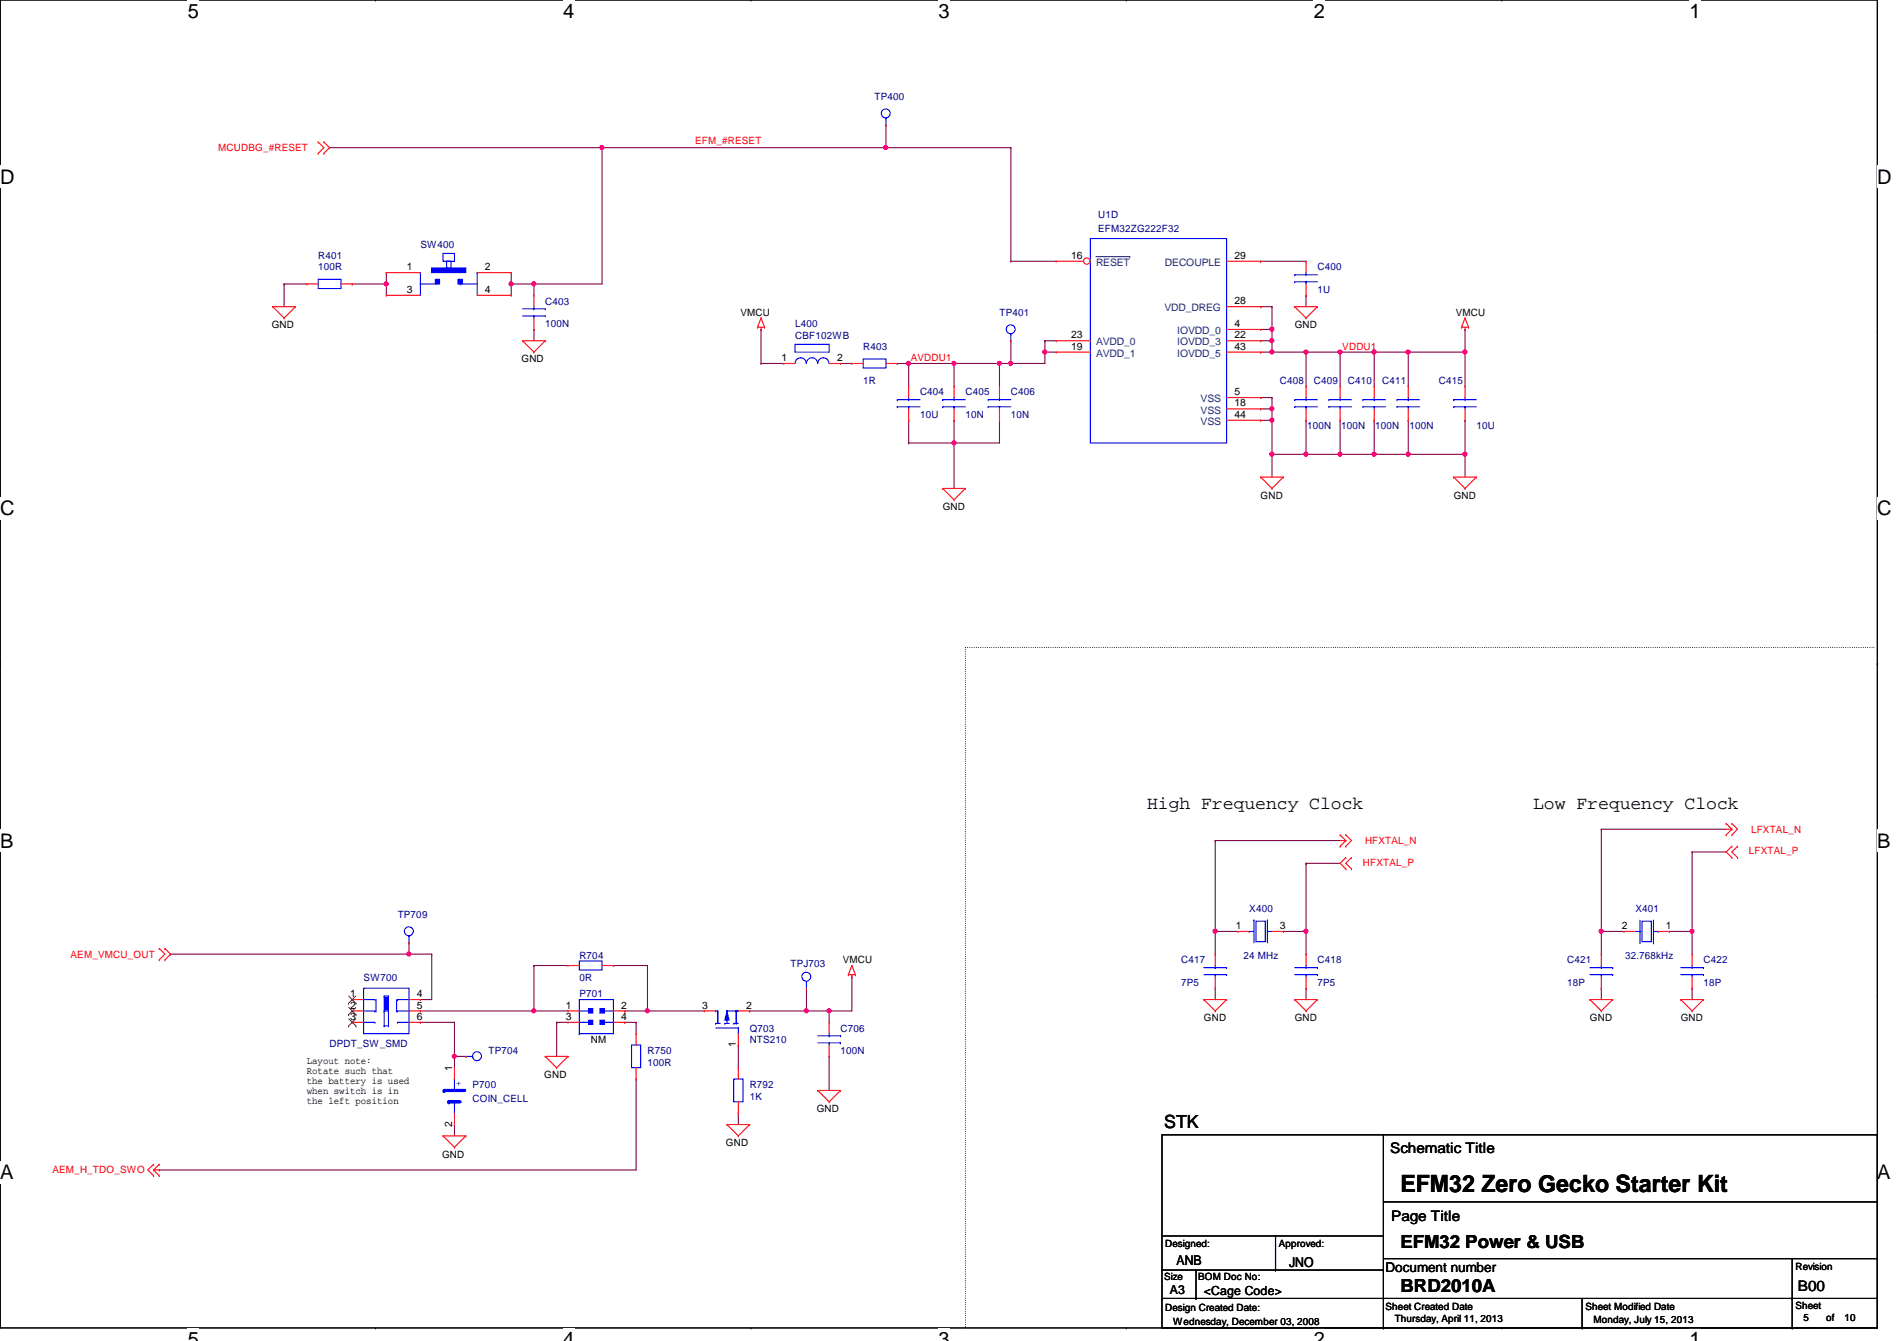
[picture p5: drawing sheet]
<svg xmlns="http://www.w3.org/2000/svg" width="297mm" height="210mm" viewBox="0 0 297 210" stroke-linecap="round" stroke-linejoin="round" font-family="sans-serif">
<path d="M0 0h294v207.9h-294z" fill="none" stroke="#000" stroke-width=".17"/>
<g fill="#fff">
<path d="M29.4 0h1.8v3.5h-1.8z"/>
<path d="M29.4 207.9h1.8v2h-1.8z"/>
</g>
<path d="M58.8 0h.1M58.8 207.9h.1" fill="none" stroke="#000" stroke-width=".17"/>
<g fill="#fff">
<path d="M88.2 0h1.7v3.5h-1.7z"/>
<path d="M88.2 207.9h1.7v2h-1.7z"/>
</g>
<path d="M117.6 0h.1M117.6 207.9h.1" fill="none" stroke="#000" stroke-width=".17"/>
<g fill="#fff">
<path d="M147 0h1.7v3.5h-1.7z"/>
<path d="M147 207.9h1.7v2h-1.7z"/>
</g>
<path d="M176.4 0h.1M176.4 207.9h.1" fill="none" stroke="#000" stroke-width=".17"/>
<g fill="#fff">
<path d="M205.7 0h1.8v3.5h-1.8z"/>
<path d="M205.7 207.9h1.8v2h-1.8z"/>
</g>
<path d="M235.2 0h.1M235.2 207.9h.1" fill="none" stroke="#000" stroke-width=".17"/>
<g fill="#fff">
<path d="M264.5 0h1.8v3.5h-1.8z"/>
<path d="M264.5 207.9h1.8v2h-1.8z"/>
<path d="M0 26h2.3v3.4h-2.3z"/>
<path d="M294 26h2.2v3.4h-2.2z"/>
<path d="M0 77.9h2.3v3.5h-2.3z"/>
<path d="M294 77.9h2.2v3.5h-2.2z"/>
</g>
<path d="M0 51.9h.1M294 51.9h.1" fill="none" stroke="#000" stroke-width=".17"/>
<g fill="#fff">
<path d="M0 129.9h2.1v3.4h-2.1z"/>
<path d="M294 129.9h2v3.4h-2z"/>
</g>
<path d="M0 103.9h.1M294 103.9h.1" fill="none" stroke="#000" stroke-width=".17"/>
<path d="M0 103.9h.1M294 103.9h.1" fill="none" stroke="#000" stroke-width=".16"/>
<g fill="#fff">
<path d="M0 181.8h2.1v3.5h-2.1z"/>
<path d="M294 181.8h2v3.5h-2z"/>
</g>
<path d="M0 155.9h.1M294 155.9h.1" fill="none" stroke="#000" stroke-width=".17"/>
<path d="M151.2 101.3v106.6M151.2 101.3h142.2M293.4 101.3h.1M151.2 207.9h.1" fill="none" stroke="#000" stroke-width=".17" stroke-dasharray="0 .3"/>
<path d="M44.5 44.4h.1M44.5 44.4v3.6M80 44.4h.1M80 44.4v1.8M83.6 44.4h.1M83.6 44.4v1.8" fill="none" stroke="#800040" stroke-width=".17"/>
<circle cx="80" cy="44.4" r=".32" fill="#f0f"/>
<circle cx="80" cy="44.4" r=".32" fill="none" stroke="#f0f" stroke-width=".17"/>
<path d="M60.5 44.4h.1M60.5 44.4v1.8M80 44.4h.1M80 42.7h.1M80 44.4h14.3M80 42.7v1.7M83.6 51.6h.1M83.6 44.4h.1M83.6 51.6v1.7" fill="none" stroke="#800040" stroke-width=".17"/>
<circle cx="83.6" cy="44.4" r=".32" fill="#f0f"/>
<circle cx="83.6" cy="44.4" r=".32" fill="none" stroke="#f0f" stroke-width=".17"/>
<path d="M51.6 23.1h.1M51.6 23.1h42.7" fill="none" stroke="#800040" stroke-width=".17"/>
<circle cx="94.2" cy="23.1" r=".32" fill="#f0f"/>
<circle cx="94.2" cy="23.1" r=".32" fill="none" stroke="#f0f" stroke-width=".17"/>
<path d="M44.5 44.4h.1M44.5 44.4h3.5M55.2 44.4h.1M55.2 44.4h5.3" fill="none" stroke="#800040" stroke-width=".17"/>
<circle cx="60.5" cy="44.4" r=".32" fill="#f0f"/>
<circle cx="60.5" cy="44.4" r=".32" fill="none" stroke="#f0f" stroke-width=".17"/>
<path d="M60.5 42.7h.1M60.5 42.7v1.7M190.3 131.6h.1M190.3 131.6v14.2" fill="none" stroke="#800040" stroke-width=".17"/>
<circle cx="190.3" cy="145.8" r=".32" fill="#f0f"/>
<circle cx="190.3" cy="145.8" r=".32" fill="none" stroke="#f0f" stroke-width=".17"/>
<g fill="none" stroke="#800040" stroke-width=".17">
<path d="M190.3 145.8h.1M190.3 145.8v3.6M190.3 145.8h3.5M201 145.8h.1M201 145.8h3.5M204.5 145.8h.1M204.5 145.8v3.6M250.7 154.7h.1M250.7 145.8h.1M250.7 145.8v3.6M250.7 154.7v1.8M265 145.8h.1"/>
<path d="M265 154.7h.1M265 145.8v3.6M265 154.7v1.8"/>
</g>
<circle cx="204.5" cy="145.8" r=".32" fill="#f0f"/>
<circle cx="204.5" cy="145.8" r=".32" fill="none" stroke="#f0f" stroke-width=".17"/>
<path d="M204.5 135.1h.1M204.5 135.1v10.7M265 133.3v12.5M190.3 154.7h.1M190.3 154.7v1.8M204.5 154.7h.1M204.5 154.7v1.8M265 145.8h.1" fill="none" stroke="#800040" stroke-width=".17"/>
<circle cx="264.9" cy="145.8" r=".32" fill="#f0f"/>
<circle cx="264.9" cy="145.8" r=".32" fill="none" stroke="#f0f" stroke-width=".17"/>
<path d="M250.7 129.8h.1M250.7 129.8h19.6M250.7 129.8v16M265 133.3h.1M265 133.3h5.3M250.7 145.8h.1" fill="none" stroke="#800040" stroke-width=".17"/>
<circle cx="250.7" cy="145.8" r=".32" fill="#f0f"/>
<circle cx="250.7" cy="145.8" r=".32" fill="none" stroke="#f0f" stroke-width=".17"/>
<g fill="none" stroke="#800040" stroke-width=".17">
<path d="M163.6 55.1h.1M163.6 55.1v1.8M204.5 55.1h.1M204.5 55.1v5.4M204.5 55.1h10.7M209.8 55.1h.1M209.8 55.1v5.4M215.2 55.1h.1M215.2 55.1v5.4M220.5 55.1h.1M220.5 55.1v5.4M149.4 69.3h.1"/>
<path d="M149.4 69.3h7.1M149.4 69.3v7.2M204.5 65.8h.1M204.5 65.8v5.3M229.4 71.1h.1M229.4 71.1v3.6M190.3 131.6h.1M190.3 131.6h19.5M204.5 135.1h.1M204.5 135.1h5.3M250.7 145.8h.1M250.7 145.8h3.6"/>
<path d="M261.4 145.8h.1M261.4 145.8h3.6"/>
</g>
<circle cx="209.8" cy="55.1" r=".32" fill="#f0f"/>
<circle cx="209.8" cy="55.1" r=".32" fill="none" stroke="#f0f" stroke-width=".17"/>
<path d="M142.3 56.9h.1M142.3 56.9h7.1M149.4 56.9h.1M149.4 56.9v3.6" fill="none" stroke="#800040" stroke-width=".17"/>
<circle cx="149.4" cy="56.9" r=".32" fill="#f0f"/>
<circle cx="149.4" cy="56.9" r=".32" fill="none" stroke="#f0f" stroke-width=".17"/>
<circle cx="142.3" cy="56.9" r=".32" fill="#f0f"/>
<circle cx="142.3" cy="56.9" r=".32" fill="none" stroke="#f0f" stroke-width=".17"/>
<path d="M156.5 56.9h.1M156.5 56.9v3.6M158.3 53.3h.1M158.3 53.3v3.6" fill="none" stroke="#800040" stroke-width=".17"/>
<circle cx="158.3" cy="56.9" r=".32" fill="#f0f"/>
<circle cx="158.3" cy="56.9" r=".32" fill="none" stroke="#f0f" stroke-width=".17"/>
<path d="M149.4 56.9h.1M149.4 56.9h7.1M156.5 65.8h.1M156.5 65.8v3.5" fill="none" stroke="#800040" stroke-width=".17"/>
<circle cx="156.5" cy="56.9" r=".32" fill="#f0f"/>
<circle cx="156.5" cy="56.9" r=".32" fill="none" stroke="#f0f" stroke-width=".17"/>
<path d="M119.2 51.6h.1M119.2 56.9h.1M119.2 56.9h3.5M119.2 51.6v5.3M131.6 56.9h.1M131.6 56.9h1.8M142.3 69.3h.1M142.3 69.3h7.1" fill="none" stroke="#800040" stroke-width=".17"/>
<circle cx="149.4" cy="69.3" r=".32" fill="#f0f"/>
<circle cx="149.4" cy="69.3" r=".32" fill="none" stroke="#f0f" stroke-width=".17"/>
<path d="M220.5 55.1h.1M220.5 55.1h8.9M142.3 65.8h.1M142.3 65.8v3.5M149.4 65.8h.1M149.4 65.8v3.5M204.5 71.1h.1M204.5 71.1h5.3" fill="none" stroke="#800040" stroke-width=".17"/>
<circle cx="209.8" cy="71.1" r=".32" fill="#f0f"/>
<circle cx="209.8" cy="71.1" r=".32" fill="none" stroke="#f0f" stroke-width=".17"/>
<path d="M209.8 65.8h.1M209.8 65.8v5.3M215.2 65.8h.1M215.2 71.1h.1M215.2 65.8v5.3M215.2 71.1h5.3" fill="none" stroke="#800040" stroke-width=".17"/>
<circle cx="220.5" cy="71.1" r=".32" fill="#f0f"/>
<circle cx="220.5" cy="71.1" r=".32" fill="none" stroke="#f0f" stroke-width=".17"/>
<circle cx="215.2" cy="71.1" r=".32" fill="#f0f"/>
<circle cx="215.2" cy="71.1" r=".32" fill="none" stroke="#f0f" stroke-width=".17"/>
<path d="M220.5 65.8h.1M220.5 71.1h.1M220.5 65.8v5.3M220.5 71.1h8.9" fill="none" stroke="#800040" stroke-width=".17"/>
<circle cx="229.4" cy="71.1" r=".32" fill="#f0f"/>
<circle cx="229.4" cy="71.1" r=".32" fill="none" stroke="#f0f" stroke-width=".17"/>
<path d="M229.4 51.6h.1M229.4 51.6v3.5" fill="none" stroke="#800040" stroke-width=".17"/>
<circle cx="229.4" cy="55.1" r=".32" fill="#f0f"/>
<circle cx="229.4" cy="55.1" r=".32" fill="none" stroke="#f0f" stroke-width=".17"/>
<path d="M199.2 71.1h.1M199.2 71.1h5.3" fill="none" stroke="#800040" stroke-width=".17"/>
<circle cx="204.5" cy="71.1" r=".32" fill="#f0f"/>
<circle cx="204.5" cy="71.1" r=".32" fill="none" stroke="#f0f" stroke-width=".17"/>
<circle cx="199.2" cy="71.1" r=".32" fill="#f0f"/>
<circle cx="199.2" cy="71.1" r=".32" fill="none" stroke="#f0f" stroke-width=".17"/>
<path d="M215.2 55.1h.1M215.2 55.1h5.3" fill="none" stroke="#800040" stroke-width=".17"/>
<circle cx="220.5" cy="55.1" r=".32" fill="#f0f"/>
<circle cx="220.5" cy="55.1" r=".32" fill="none" stroke="#f0f" stroke-width=".17"/>
<circle cx="215.2" cy="55.1" r=".32" fill="#f0f"/>
<circle cx="215.2" cy="55.1" r=".32" fill="none" stroke="#f0f" stroke-width=".17"/>
<g fill="none" stroke="#800040" stroke-width=".17">
<path d="M138.7 19.6h.1M138.7 19.6v3.5M94.3 23.1h.1M94.3 23.1v21.3M94.3 23.1h64M138.7 23.1h.1M158.3 23.1h.1M158.3 23.1v17.8M140.5 56.9h.1M140.5 56.9h1.8M142.3 56.9h.1M142.3 56.9v3.6"/>
<path d="M156.5 56.9h.1M156.5 56.9h7.1M158.3 56.9h.1M163.6 53.3h.1M163.6 53.3v1.8M229.4 55.1h.1M229.4 55.1v5.4M209.8 71.1h.1M209.8 71.1h5.4M229.4 65.8h.1M229.4 65.8v5.3"/>
</g>
<circle cx="138.7" cy="23.1" r=".32" fill="#f0f"/>
<circle cx="138.7" cy="23.1" r=".32" fill="none" stroke="#f0f" stroke-width=".17"/>
<path d="M199.2 65.8h.1M199.2 62.2h.1M199.2 64h.1M199.2 62.2v8.9" fill="none" stroke="#800040" stroke-width=".17"/>
<circle cx="199.2" cy="65.8" r=".32" fill="#f0f"/>
<circle cx="199.2" cy="65.8" r=".32" fill="none" stroke="#f0f" stroke-width=".17"/>
<circle cx="199.2" cy="64" r=".32" fill="#f0f"/>
<circle cx="199.2" cy="64" r=".32" fill="none" stroke="#f0f" stroke-width=".17"/>
<g fill="none" stroke="#800040" stroke-width=".17">
<path d="M197.4 40.9h.1M197.4 55.1h.1M197.4 53.3h.1M197.4 40.9h7.1M197.4 55.1h7.1M197.4 53.3h1.8M199.2 53.3h.1M199.2 55.1h.1M199.2 53.3v1.8M204.5 46.2h.1M204.5 46.2v1.8M197.4 62.2h.1"/>
<path d="M197.4 65.8h.1M197.4 64h.1M197.4 62.2h1.8M197.4 65.8h1.8M197.4 64h1.8M199.2 71.1h.1M199.2 71.1v3.6"/>
</g>
<circle cx="204.5" cy="55.1" r=".32" fill="#f0f"/>
<circle cx="204.5" cy="55.1" r=".32" fill="none" stroke="#f0f" stroke-width=".17"/>
<circle cx="199.2" cy="55.1" r=".32" fill="#f0f"/>
<circle cx="199.2" cy="55.1" r=".32" fill="none" stroke="#f0f" stroke-width=".17"/>
<path d="M199.2 51.6h.1M199.2 51.6v1.7" fill="none" stroke="#800040" stroke-width=".17"/>
<circle cx="199.2" cy="53.3" r=".32" fill="#f0f"/>
<circle cx="199.2" cy="53.3" r=".32" fill="none" stroke="#f0f" stroke-width=".17"/>
<circle cx="199.2" cy="51.5" r=".32" fill="#f0f"/>
<circle cx="199.2" cy="51.5" r=".32" fill="none" stroke="#f0f" stroke-width=".17"/>
<path d="M158.3 40.9h.1M158.3 40.9h7.1M163.6 55.1h.1M163.6 55.1h1.8M197.4 51.6h.1M197.4 48h.1M197.4 48h1.8M199.2 48h.1M199.2 48v3.6h-1.8" fill="none" stroke="#800040" stroke-width=".17"/>
<circle cx="163.6" cy="55.1" r=".32" fill="#f0f"/>
<circle cx="163.6" cy="55.1" r=".32" fill="none" stroke="#f0f" stroke-width=".17"/>
<path d="M163.6 53.3h.1M163.6 53.3h1.8M126.3 154.7h.1M126.3 154.7v3.5M129.8 158.2h.1M129.8 158.2v1.8M133.4 152.9h.1M133.4 152.9v5.3h-3.6" fill="none" stroke="#800040" stroke-width=".17"/>
<circle cx="126.3" cy="158.2" r=".32" fill="#f0f"/>
<circle cx="126.3" cy="158.2" r=".32" fill="none" stroke="#f0f" stroke-width=".17"/>
<path d="M126.3 158.2h.1M126.3 158.2h3.5M71.2 176h.1M71.2 165.4h.1M71.2 165.4v1.7M71.2 176v1.8" fill="none" stroke="#800040" stroke-width=".17"/>
<circle cx="129.8" cy="158.2" r=".32" fill="#f0f"/>
<circle cx="129.8" cy="158.2" r=".32" fill="none" stroke="#f0f" stroke-width=".17"/>
<path d="M83.6 158.2h.1M83.6 158.2h5.3M96.1 151.1h.1M96.1 151.1h5.3M101.4 151.1h.1M101.4 151.1v7.1" fill="none" stroke="#800040" stroke-width=".17"/>
<circle cx="101.4" cy="158.2" r=".32" fill="#f0f"/>
<circle cx="101.4" cy="158.2" r=".32" fill="none" stroke="#f0f" stroke-width=".17"/>
<g fill="none" stroke="#800040" stroke-width=".17">
<path d="M65.8 156.5h.1M65.8 158.2h.1M65.8 156.5h1.8M83.6 151.1h.1M83.6 151.1h5.3M83.6 151.1v7.1h-17.8M97.8 158.2h.1M97.8 158.2h3.6M87.2 160h.1M87.2 160h1.7M87.2 160v5.4M97.8 160h.1"/>
<path d="M97.8 160h1.8M99.6 160h.1M99.6 160v1.8M115.6 163.6h.1M115.6 174.2h.1M115.6 163.6v3.5M115.6 174.2v1.8M129.8 165.4h.1M129.8 165.4v5.3"/>
</g>
<circle cx="83.6" cy="158.2" r=".32" fill="#f0f"/>
<circle cx="83.6" cy="158.2" r=".32" fill="none" stroke="#f0f" stroke-width=".17"/>
<path d="M101.4 158.2h.1M101.4 158.2h8.9M117.4 158.2h.1M117.4 158.2h8.9M65.8 160h.1M65.8 160h5.4M71.2 160h.1M71.2 160v5.4M99.6 168.9h.1M99.6 168.9v14.2" fill="none" stroke="#800040" stroke-width=".17"/>
<circle cx="71.1" cy="165.3" r=".32" fill="#f0f"/>
<circle cx="71.1" cy="165.3" r=".32" fill="none" stroke="#f0f" stroke-width=".17"/>
<path d="M26.7 149.4h.1M26.7 149.4h37.3" fill="none" stroke="#800040" stroke-width=".17"/>
<circle cx="64" cy="149.3" r=".32" fill="#f0f"/>
<circle cx="64" cy="149.3" r=".32" fill="none" stroke="#f0f" stroke-width=".17"/>
<path d="M64 147.6h.1M64 149.4h.1M64 147.6v1.8M64 149.4h3.6M67.6 149.4h.1M67.6 149.4v7.1M71.2 165.4h.1M71.2 165.4h1.7M24.9 183.1h.1M24.9 183.1h74.7" fill="none" stroke="#800040" stroke-width=".17"/>
<g fill="none" stroke="#f00" stroke-width=".17">
<path d="M138.7 19.6h.1M49.8 22.2h.1M49.8 24h.1M49.8 22.2l.9 .9-.9 .9M50.7 22.2h.1M50.7 24h.1M50.7 22.2l.9 .9-.9 .9M42.7 48h.1M42.7 48h3.6M42.7 48l1.8 1.8M44.5 49.8h.1M46.3 48h.1"/>
<path d="M46.3 48l-1.8 1.8M81.8 53.3h.1M81.8 53.3h3.6M81.8 53.3l1.8 1.8M83.6 55.1h.1M83.6 46.2h.1M83.6 51.6h.1M83.6 46.2v1.8M83.6 49.8v1.8M85.4 53.3h.1M85.4 53.3l-1.8 1.8M118.6 51.2h.1"/>
<path d="M118.6 51.2h1.1M119.2 51.6h.1M119.2 49.8h.1M119.2 51.2v.4M119.2 49.8l.5 1.4M119.2 49.8l-.6 1.4M119.7 51.2h.1M133.4 56.9h.1M133.4 56.9h1.8M138.7 56.9h1.8M140.5 56.9h.1M202.7 48h.1"/>
<path d="M202.7 48h3.6M202.7 48l1.8 1.8M204.5 49.8h.1M206.3 48h.1M206.3 48l-1.8 1.8M228.9 51.2h.1M228.9 51.2h1.1M229.4 51.6h.1M229.4 49.8h.1M229.4 51.2v.4M229.4 49.8l.6 1.4M229.4 49.8l-.5 1.4"/>
<path d="M230 51.2h.1M147.6 76.5h.1M147.6 76.5h3.6M147.6 76.5l1.8 1.7M149.4 78.2h.1M151.2 76.5h.1M151.2 76.5l-1.8 1.7M197.4 74.7h.1M197.4 74.7h3.6M197.4 74.7l1.8 1.8M199.2 76.5h.1M201 74.7h.1"/>
<path d="M201 74.7l-1.8 1.8M227.6 74.7h.1M227.6 74.7h3.6M227.6 74.7l1.8 1.8M229.4 76.5h.1M231.2 74.7h.1M231.2 74.7l-1.8 1.8M209.8 130.7h.1M209.8 132.5h.1M209.8 130.7l.9 .9M209.8 131.6h.9M210.7 136h.1"/>
<path d="M210.7 134.2h.1M210.7 130.7h.1M210.7 132.5h.1M210.7 131.6h.1M210.7 134.2l-.9 .9 .9 .9M210.7 130.7l.9 .9-.9 .9M210.7 131.6l-.9 .9M211.6 136h.1M211.6 134.2h.1M211.6 134.2l-.9 .9 .9 .9M270.3 128.9h.1M270.3 130.7h.1"/>
<path d="M270.3 128.9l.9 .9M270.3 129.8h.9M271.2 134.2h.1M271.2 132.5h.1M271.2 128.9h.1M271.2 130.7h.1M271.2 129.8h.1M271.2 132.5l-.9 .8 .9 .9M271.2 128.9l.9 .9-.9 .9M271.2 129.8l-.9 .9M272.1 134.2h.1M272.1 132.5h.1"/>
<path d="M272.1 132.5l-.9 .8 .9 .9M24.9 148.5h.1M24.9 150.2h.1M24.9 148.5l.9 .9-.9 .8M25.8 148.5h.1M25.8 150.2h.1M25.8 148.5l.9 .9-.9 .8M88.9 151.1h.1M88.9 151.1h1.8M94.3 151.1h1.8M96.1 151.1h.1M132.8 152.6h.1"/>
<path d="M132.8 152.6h1.1M133.4 152.9h.1M133.4 151.1h.1M133.4 152.6v.3M133.4 151.1l-.6 1.5M133.4 151.1l.5 1.5M133.9 152.6h.1M188.5 156.5h.1M188.5 156.5h3.6M188.5 156.5l1.8 1.7M190.3 158.2h.1M192.1 156.5h.1"/>
<path d="M192.1 156.5l-1.8 1.7M202.7 156.5h.1M202.7 156.5h3.6M202.7 156.5l1.8 1.7M204.5 158.2h.1M206.3 156.5h.1M206.3 156.5l-1.8 1.7M249 156.5h.1M249 156.5h3.5M249 156.5l1.7 1.7M250.7 158.2h.1M252.5 156.5h.1"/>
<path d="M252.5 156.5l-1.8 1.7M254.3 145.8h.1M254.3 145.8h1.8M259.6 145.8h1.8M261.4 145.8h.1M263.2 156.5h.1M263.2 156.5h3.5M263.2 156.5l1.8 1.7M265 158.2h.1M266.7 156.5h.1M266.7 156.5l-1.7 1.7M69.4 177.8h.1"/>
<path d="M69.4 177.8h3.5M69.4 177.8l1.8 1.8M71.2 179.6h.1M72.9 177.8h.1M72.9 177.8l-1.7 1.8M85.4 165.4h.1M85.4 165.4h3.5M85.4 165.4l1.8 1.7M87.2 167.1h.1M88.9 165.4h.1M88.9 165.4l-1.7 1.7M113.8 176h.1"/>
<path d="M113.8 176h3.6M113.8 176l1.8 1.8M115.6 177.8h.1M117.4 176h.1M117.4 176l-1.8 1.8M128.1 170.7h.1M128.1 170.7h3.5M128.1 170.7l1.7 1.8M129.8 172.5h.1M129.8 160h.1M129.8 165.4h.1M129.8 160v1.8"/>
<path d="M129.8 163.6v1.8M131.6 170.7h.1M131.6 170.7l-1.8 1.8M24 182.2h.1M24 184h.1M24 183.1h.1M24 182.2l-.8 .9 .8 .9M24 183.1l.9 .9M24 183.1h.9M24.9 182.2h.1M24.9 184h.1M24.9 182.2l-.9 .9"/>
</g>
<g fill="none" stroke="#000" stroke-width=".17">
<path d="M181.9 177.6h112.1v30.3h-112.1zM216.6 177.6v30.3M181.9 198.8h34.7M181.9 193.5h34.7M187.3 198.8v4.4M199.7 198.8h.1M199.7 193.5v5.3M216.6 198.8h.1M216.6 193.5h.1M216.6 188.1h77.4M216.6 197h77.4M280.6 197v10.9"/>
<path d="M294 188.1h.1M294 197h.1M181.9 203.2h.1M181.9 203.2h112.1M187.3 203.2h.1M216.6 203.2h.1M216.6 207.9h.1M247.7 207.9h.1M247.7 203.2v4.7M280.6 203.2h.1M280.6 207.9h.1"/>
</g>
<g fill="none" stroke="#00f" stroke-width=".17">
<path d="M138.7 18.5h.1M138.7 18.5v1.1M81.8 48.3h3.6M81.8 49.4h3.6M83.6 49.4h.1M83.6 48.3h.1M83.6 48v.3M83.6 49.4v.4M85.4 48.3h.1M85.4 49.4h.1M135.2 56.2h3.5v1.4h-3.5zM90.7 150.4h3.6v1.4h-3.6z"/>
<path d="M112.4 158.4h.1M112.4 158.2h.1M112.4 158.2v2M113.8 158.2h.1M113.8 158.2v.9M115.3 158.2h.1M115.3 158.2h.3M115.3 158.2v2M256.1 145.8h.7M256.8 147.6h.1M256.8 145.8h.1M256.8 144v3.6"/>
<path d="M257.1 144.2h1.5v3.2h-1.5zM258.9 147.6h.1M258.9 144v3.6M258.9 145.8h.7M259.6 145.8h.1M112.1 160.2h.1M112.1 160.2h.7M112.1 160.9h3.5M115.3 160h.1M115.3 160.2h.1M115.6 160.9h.1M128.1 162.1h3.5"/>
<path d="M128.1 163.2h3.5M129.8 163.2h.1M129.8 162.1h.1M129.8 161.8v.3M129.8 163.2v.4M131.6 162.1h.1M131.6 163.2h.1"/>
<circle cx="138.7" cy="17.8" r=".7"/>
</g>
<path d="M113.8 158.4l.4 1.3h-.7z" fill="#00f"/>
<g fill="none" stroke="#00f" stroke-width=".17">
<path d="M170.7 37.3h21.4v32h-21.4zM154.7 62.6h.1M154.7 63.7h.1M154.7 62.6h3.6M154.7 63.7h3.6M156.5 63.7h.1M156.5 62.6h.1M156.5 62.2v.4M156.5 63.7v.3M213.4 62.6h.1M213.4 63.7h.1M213.4 62.6h3.6"/>
<path d="M213.4 63.7h3.6M215.2 63.7h.1M215.2 62.6h.1M215.2 62.2v.4M215.2 63.7v.3M227.6 62.6h.1M227.6 63.7h.1M227.6 62.6h3.6M227.6 63.7h3.6M229.4 63.7h.1M229.4 62.6h.1M229.4 62.2v.4"/>
<path d="M229.4 63.7v.3M112.1 158.2h.1M112.1 158.2h.3M113.8 158.4l.4 1.3h-.7zM113.8 159.5h.1M113.8 158.2h.1M113.8 159.5v.7M113.8 158.2h1.8M188.5 151.5h3.6M188.5 152.6h3.6M190.3 152.6h.1M190.3 151.5h.1"/>
<path d="M190.3 151.1v.4M190.3 152.6v.3M192.1 151.5h.1M192.1 152.6h.1M98.9 163.6h1.4v3.5h-1.4zM113.5 160.2h.1M113.5 160.2h.7M114.9 160.2h.1M114.9 160.2h.7M115.6 160.9h.1M115.6 160.9v.9"/>
</g>
<g fill="none" stroke="#f00" stroke-width=".17">
<path d="M192.1 40.9h5.3M197.4 40.9h.1M156.5 60.5h.1M156.5 65.8h.1M156.5 60.5v1.7M156.5 64v1.8M215.2 60.5h.1M215.2 65.8h.1M215.2 60.5v1.7M215.2 64v1.8M229.4 60.5h.1M229.4 65.8h.1"/>
<path d="M229.4 60.5v1.7M229.4 64v1.8M110.3 158.2h.1M110.3 158.2h1.8M115.6 158.2h1.8M117.4 158.2h.1M190.3 149.4h.1M190.3 154.7h.1M190.3 149.4v1.7M190.3 152.9v1.8M99.6 168.9h.1M99.6 161.8h.1"/>
<path d="M99.6 161.8v1.8M99.6 167.1v1.8M115.6 163.6h.1M115.6 161.8v1.8"/>
</g>
<circle cx="170.2" cy="40.9" r=".5" fill="#fff"/>
<g fill="none" stroke="#f00" stroke-width=".17">
<path d="M48 44.4h.1M48 44.4h1.8M53.4 44.4h1.8M55.2 44.4h.1M122.7 56.9h.1M122.7 56.9h1.8M129.8 56.9h1.8M131.6 56.9h.1M165.4 40.9h.1M165.4 53.3h.1M165.4 55.1h.1M165.4 40.9h4.3"/>
<path d="M165.4 53.3h5.3M165.4 55.1h5.3M192.1 53.3h5.3M192.1 55.1h5.3M192.1 48h5.3M192.1 51.6h5.3M197.4 48h.1M197.4 51.6h.1M197.4 53.3h.1M197.4 55.1h.1M204.5 40.9h.1M204.5 46.2h.1"/>
<path d="M204.5 40.9v1.8M204.5 44.4v1.8M142.3 60.5h.1M142.3 65.8h.1M142.3 60.5v1.7M142.3 64v1.8M192.1 62.2h5.3M192.1 64h5.3M192.1 65.8h5.3M197.4 62.2h.1M197.4 64h.1M197.4 65.8h.1"/>
<path d="M126.3 154.7h.1M204.5 149.4h.1M204.5 154.7h.1M204.5 149.4v1.7M204.5 152.9v1.8M72.9 165.4h.1"/>
<circle cx="170.2" cy="40.9" r=".5"/>
</g>
<path d="M171.6 40.2h5.3M176.9 40.2h.1" fill="none" stroke="#004080" stroke-width=".16"/>
<g fill="none" stroke="#00f" stroke-width=".17">
<path d="M49.8 43.7h3.6v1.5h-3.6zM124.5 53.9h5.3v1.2h-5.3zM124.5 56.9a.87 .87 0 0 1 .9-.9 .87 .87 0 0 1 .8 .9M126.3 56.9a.87 .87 0 0 1 .8-.9 .87 .87 0 0 1 .9 .9M128.1 56.9a.87 .87 0 0 1 .8-.9 .87 .87 0 0 1 .9 .9M202.7 43h.1M202.7 44.1h.1M202.7 43h3.6M202.7 44.1h3.6M204.5 44.1h.1M204.5 43h.1M204.5 42.7v.3"/>
<path d="M204.5 44.1v.3M140.5 62.6h.1M140.5 63.7h.1M140.5 62.6h3.6M140.5 63.7h3.6M142.3 63.7h.1M142.3 62.6h.1M142.3 62.2v.4M142.3 63.7v.3M60.2 155.9h.1M60.2 158.2h.1M60.2 155.9v4.7"/>
<path d="M60.2 155.9h.6M60.2 158.2h.6M60.8 155.9h.1M60.8 155.9v4.7M126.3 153.6h.1M126.3 153.6v1.1M202.7 151.5h3.6M202.7 152.6h3.6M204.5 152.6h.1M204.5 151.5h.1M204.5 151.1v.4M204.5 152.6v.3"/>
<path d="M206.3 151.5h.1M206.3 152.6h.1M60.2 160.6h.1M60.2 160.6h.6M60.8 160.6h.1M72.9 165.4h1.1M74 165.4h.1"/>
<circle cx="126.3" cy="152.9" r=".7"/>
<circle cx="74.7" cy="165.3" r=".7"/>
</g>
<path d="M60.3 156.1h.4v2h-.4z" fill-rule="evenodd" fill="#00f"/>
<g fill="none" stroke="#00f" stroke-width=".17">
<path d="M158.3 52.3h.1M158.3 52.3v1M208.1 62.6h.1M208.1 63.7h.1M208.1 62.6h3.5M208.1 63.7h3.5M209.8 63.7h.1M209.8 62.6h.1M209.8 62.2v.4M209.8 63.7v.3M218.7 62.6h.1M218.7 63.7h.1"/>
<path d="M218.7 62.6h3.6M218.7 63.7h3.6M220.5 63.7h.1M220.5 62.6h.1M220.5 62.2v.4M220.5 63.7v.3M56.9 154.7h7.1v7.1h-7.1zM56.9 158.2h1.8M56.9 156.5h1.8M58.7 156.5h.1M58.7 158.2h.1M58.9 158.2h.1"/>
<path d="M58.9 156.5v1.7M60.3 156.1h.4v2h-.4zM62.1 158.2h.1M62.1 156.5v1.7M62.3 158.2h.1M62.3 156.5h.1M62.3 158.2h1.7M62.3 156.5h1.7M64 146.5h.1M64 146.5v1.1M263.2 151.5h3.5M263.2 152.6h3.5"/>
<path d="M265 152.6h.1M265 151.5h.1M265 151.1v.4M265 152.6v.3M266.7 151.5h.1M266.7 152.6h.1M56.9 160h1.8M58.7 160h.1M62.3 160h.1M62.3 160h1.7M114.9 168.9h1.4v3.6h-1.4z"/>
<circle cx="158.3" cy="51.5" r=".7"/>
<circle cx="64" cy="145.8" r=".7"/>
</g>
<g fill="none" stroke="#f00" stroke-width=".17">
<path d="M158.3 53.3h.1M209.8 60.5h.1M209.8 65.8h.1M209.8 60.5v1.7M209.8 64v1.8M220.5 60.5h.1M220.5 65.8h.1M220.5 60.5v1.7M220.5 64v1.8M55.2 156.5h.1M55.2 158.2h.1M55.2 156.5h1.7"/>
<path d="M55.2 158.2h1.7M64 147.6h.1M64 156.5h1.8M64 158.2h1.8M65.8 156.5h.1M65.8 158.2h.1M265 149.4h.1M265 154.7h.1M265 149.4v1.7M265 152.9v1.8M55.2 160h.1M55.2 160h1.7"/>
<path d="M64 160h1.8M65.8 160h.1M115.6 174.2h.1M115.6 167.1h.1M115.6 167.1v1.8M115.6 172.5v1.7"/>
</g>
<path d="M54.6 157.1h.1M54.6 158.8h.1M54.6 155.9l1.1 1.2M54.6 157.7l1.1 1.1M54.6 159.5l1.1 1.1M55.7 155.9l-1.1 1.2M55.7 157.7l-1.1 1.1M55.7 159.5l-1.1 1.1M55.7 157.1h.1M55.7 158.8h.1M54.6 160.6h.1M55.7 160.6h.1" fill="none" stroke="#804000" stroke-width=".16"/>
<path d="M67.6 42h5.3v.7h-5.3z" fill-rule="evenodd" fill="#00f"/>
<path d="M69.4 39.7h1.8v1.2h-1.8zM67.6 42h5.3v.7h-5.3zM69.9 40.9h.7v1.1h-.7z" fill="none" stroke="#00f" stroke-width=".17"/>
<path d="M71.7 43.7h.7v.7h-.7z" fill-rule="evenodd" fill="#00f"/>
<path d="M71.7 43.7h.7v.7h-.7z" fill="none" stroke="#00f" stroke-width=".17"/>
<path d="M68.2 43.7h.6v.7h-.6z" fill-rule="evenodd" fill="#00f"/>
<g fill="none" stroke="#00f" stroke-width=".17">
<path d="M65.8 44.4h.1M65.8 42.7h.1M65.8 44.4h2.7M65.8 42.7v3.5M68.2 43.7h.6v.7h-.6zM72 44.4h.1M72 44.4h2.7M74.7 42.7h.1M74.7 42.7v3.5M90.7 156.5h5.4v5.3h-5.4zM195.6 145.8h.1M195.6 145.8h.7"/>
<path d="M196.3 144h.1M196.3 144v3.6M196.7 144.2h1.4v3.2h-1.4zM198.5 144h.1M198.5 145.8h.1M198.5 144v3.6M198.5 145.8h.7M249 151.5h3.5M249 152.6h3.5M250.7 152.6h.1M250.7 151.5h.1M250.7 151.1v.4"/>
<path d="M250.7 152.6v.3M252.5 151.5h.1M252.5 152.6h.1"/>
</g>
<g fill="none" stroke="#f00" stroke-width=".17">
<path d="M60.5 42.7h.1M60.5 46.2h.1M60.5 42.7h5.3M60.5 46.2h5.3M74.7 42.7h5.3M74.7 46.2h5.3M80 42.7h.1M80 46.2h.1M193.8 145.8h.1M193.8 145.8h1.8M199.2 145.8h1.8M201 145.8h.1"/>
<path d="M250.7 149.4h.1M250.7 154.7h.1M250.7 149.4v1.7M250.7 152.9v1.8"/>
</g>
<path d="M92.2 159.7h.6v.7h-.6z" fill-rule="evenodd" fill="#00f"/>
<path d="M92.2 159.7h.6v.7h-.6zM90.7 160h.1M90.7 160h1.5" fill="none" stroke="#00f" stroke-width=".17"/>
<path d="M92.2 157.9h.6v.7h-.6z" fill-rule="evenodd" fill="#00f"/>
<path d="M90.7 158.2h.1M90.7 158.2h1.5M92.2 157.9h.6v.7h-.6z" fill="none" stroke="#00f" stroke-width=".17"/>
<path d="M93.9 159.7h.7v.7h-.7z" fill-rule="evenodd" fill="#00f"/>
<path d="M93.9 159.7h.7v.7h-.7zM94.6 160h1.5M96.1 160h.1" fill="none" stroke="#00f" stroke-width=".17"/>
<path d="M93.9 157.9h.7v.7h-.7z" fill-rule="evenodd" fill="#00f"/>
<path d="M147.6 62.6h.1M147.6 63.7h.1M147.6 62.6h3.6M147.6 63.7h3.6M149.4 63.7h.1M149.4 62.6h.1M149.4 62.2v.4M149.4 63.7v.3M93.9 157.9h.7v.7h-.7zM94.6 158.2h1.5M96.1 158.2h.1M90.7 161.8h.1" fill="none" stroke="#00f" stroke-width=".17"/>
<path d="M149.4 60.5h.1M149.4 65.8h.1M149.4 60.5v1.7M149.4 64v1.8M88.9 158.2h.1M88.9 158.2h1.8M96.1 158.2h1.7M97.8 158.2h.1M88.9 160h.1M88.9 160h1.8M96.1 160h1.7M97.8 160h.1" fill="none" stroke="#f00" stroke-width=".17"/>
<path d="M69.6 170.7h3.2" fill="none" stroke="#00f" stroke-width=".51"/>
<circle cx="69.6" cy="170.7" r=".25" fill="#00f"/>
<path d="M70.3 172.5h1.7" fill="none" stroke="#00f" stroke-width=".51"/>
<circle cx="70.3" cy="172.5" r=".25" fill="#00f"/>
<path d="M202.7 62.6h.1M202.7 63.7h.1M202.7 62.6h3.6M202.7 63.7h3.6M204.5 63.7h.1M204.5 62.6h.1M204.5 62.2v.4M204.5 63.7v.3M71.2 168.9h.1M71.2 174.2h.1M71.2 168.9v1.8M71.2 172.6v1.6" fill="none" stroke="#00f" stroke-width=".17"/>
<path d="M204.5 60.5h.1M204.5 65.8h.1M204.5 60.5v1.7M204.5 64v1.8M71.2 167.1h.1M71.2 176h.1M71.2 167.1v1.8M71.2 174.2v1.8" fill="none" stroke="#f00" stroke-width=".17"/>
<circle cx="80" cy="44.4" r=".32" fill="#f0f"/>
<circle cx="80" cy="44.4" r=".32" fill="none" stroke="#f0f" stroke-width=".17"/>
<circle cx="83.6" cy="44.4" r=".32" fill="#f0f"/>
<circle cx="83.6" cy="44.4" r=".32" fill="none" stroke="#f0f" stroke-width=".17"/>
<circle cx="94.2" cy="23.1" r=".32" fill="#f0f"/>
<circle cx="94.2" cy="23.1" r=".32" fill="none" stroke="#f0f" stroke-width=".17"/>
<circle cx="60.5" cy="44.4" r=".32" fill="#f0f"/>
<circle cx="60.5" cy="44.4" r=".32" fill="none" stroke="#f0f" stroke-width=".17"/>
<circle cx="190.3" cy="145.8" r=".32" fill="#f0f"/>
<circle cx="190.3" cy="145.8" r=".32" fill="none" stroke="#f0f" stroke-width=".17"/>
<circle cx="204.5" cy="145.8" r=".32" fill="#f0f"/>
<circle cx="204.5" cy="145.8" r=".32" fill="none" stroke="#f0f" stroke-width=".17"/>
<circle cx="264.9" cy="145.8" r=".32" fill="#f0f"/>
<circle cx="264.9" cy="145.8" r=".32" fill="none" stroke="#f0f" stroke-width=".17"/>
<circle cx="250.7" cy="145.8" r=".32" fill="#f0f"/>
<circle cx="250.7" cy="145.8" r=".32" fill="none" stroke="#f0f" stroke-width=".17"/>
<circle cx="209.8" cy="55.1" r=".32" fill="#f0f"/>
<circle cx="209.8" cy="55.1" r=".32" fill="none" stroke="#f0f" stroke-width=".17"/>
<circle cx="149.4" cy="56.9" r=".32" fill="#f0f"/>
<circle cx="149.4" cy="56.9" r=".32" fill="none" stroke="#f0f" stroke-width=".17"/>
<circle cx="142.3" cy="56.9" r=".32" fill="#f0f"/>
<circle cx="142.3" cy="56.9" r=".32" fill="none" stroke="#f0f" stroke-width=".17"/>
<circle cx="158.3" cy="56.9" r=".32" fill="#f0f"/>
<circle cx="158.3" cy="56.9" r=".32" fill="none" stroke="#f0f" stroke-width=".17"/>
<circle cx="156.5" cy="56.9" r=".32" fill="#f0f"/>
<circle cx="156.5" cy="56.9" r=".32" fill="none" stroke="#f0f" stroke-width=".17"/>
<circle cx="149.4" cy="69.3" r=".32" fill="#f0f"/>
<circle cx="149.4" cy="69.3" r=".32" fill="none" stroke="#f0f" stroke-width=".17"/>
<circle cx="209.8" cy="71.1" r=".32" fill="#f0f"/>
<circle cx="209.8" cy="71.1" r=".32" fill="none" stroke="#f0f" stroke-width=".17"/>
<circle cx="220.5" cy="71.1" r=".32" fill="#f0f"/>
<circle cx="220.5" cy="71.1" r=".32" fill="none" stroke="#f0f" stroke-width=".17"/>
<circle cx="215.2" cy="71.1" r=".32" fill="#f0f"/>
<circle cx="215.2" cy="71.1" r=".32" fill="none" stroke="#f0f" stroke-width=".17"/>
<circle cx="229.4" cy="71.1" r=".32" fill="#f0f"/>
<circle cx="229.4" cy="71.1" r=".32" fill="none" stroke="#f0f" stroke-width=".17"/>
<circle cx="229.4" cy="55.1" r=".32" fill="#f0f"/>
<circle cx="229.4" cy="55.1" r=".32" fill="none" stroke="#f0f" stroke-width=".17"/>
<circle cx="204.5" cy="71.1" r=".32" fill="#f0f"/>
<circle cx="204.5" cy="71.1" r=".32" fill="none" stroke="#f0f" stroke-width=".17"/>
<circle cx="199.2" cy="71.1" r=".32" fill="#f0f"/>
<circle cx="199.2" cy="71.1" r=".32" fill="none" stroke="#f0f" stroke-width=".17"/>
<circle cx="220.5" cy="55.1" r=".32" fill="#f0f"/>
<circle cx="220.5" cy="55.1" r=".32" fill="none" stroke="#f0f" stroke-width=".17"/>
<circle cx="215.2" cy="55.1" r=".32" fill="#f0f"/>
<circle cx="215.2" cy="55.1" r=".32" fill="none" stroke="#f0f" stroke-width=".17"/>
<circle cx="138.7" cy="23.1" r=".32" fill="#f0f"/>
<circle cx="138.7" cy="23.1" r=".32" fill="none" stroke="#f0f" stroke-width=".17"/>
<circle cx="199.2" cy="65.8" r=".32" fill="#f0f"/>
<circle cx="199.2" cy="65.8" r=".32" fill="none" stroke="#f0f" stroke-width=".17"/>
<circle cx="199.2" cy="64" r=".32" fill="#f0f"/>
<circle cx="199.2" cy="64" r=".32" fill="none" stroke="#f0f" stroke-width=".17"/>
<circle cx="204.5" cy="55.1" r=".32" fill="#f0f"/>
<circle cx="204.5" cy="55.1" r=".32" fill="none" stroke="#f0f" stroke-width=".17"/>
<circle cx="199.2" cy="55.1" r=".32" fill="#f0f"/>
<circle cx="199.2" cy="55.1" r=".32" fill="none" stroke="#f0f" stroke-width=".17"/>
<circle cx="199.2" cy="53.3" r=".32" fill="#f0f"/>
<circle cx="199.2" cy="53.3" r=".32" fill="none" stroke="#f0f" stroke-width=".17"/>
<circle cx="199.2" cy="51.5" r=".32" fill="#f0f"/>
<circle cx="199.2" cy="51.5" r=".32" fill="none" stroke="#f0f" stroke-width=".17"/>
<circle cx="163.6" cy="55.1" r=".32" fill="#f0f"/>
<circle cx="163.6" cy="55.1" r=".32" fill="none" stroke="#f0f" stroke-width=".17"/>
<circle cx="126.3" cy="158.2" r=".32" fill="#f0f"/>
<circle cx="126.3" cy="158.2" r=".32" fill="none" stroke="#f0f" stroke-width=".17"/>
<circle cx="129.8" cy="158.2" r=".32" fill="#f0f"/>
<circle cx="129.8" cy="158.2" r=".32" fill="none" stroke="#f0f" stroke-width=".17"/>
<circle cx="101.4" cy="158.2" r=".32" fill="#f0f"/>
<circle cx="101.4" cy="158.2" r=".32" fill="none" stroke="#f0f" stroke-width=".17"/>
<circle cx="83.6" cy="158.2" r=".32" fill="#f0f"/>
<circle cx="83.6" cy="158.2" r=".32" fill="none" stroke="#f0f" stroke-width=".17"/>
<circle cx="71.1" cy="165.3" r=".32" fill="#f0f"/>
<circle cx="71.1" cy="165.3" r=".32" fill="none" stroke="#f0f" stroke-width=".17"/>
<circle cx="64" cy="149.3" r=".32" fill="#f0f"/>
<circle cx="64" cy="149.3" r=".32" fill="none" stroke="#f0f" stroke-width=".17"/>
<text font-size="3.7" x="219.3" y="186.6">EFM32 Zero Gecko Starter Kit</text>
<g font-size="3.1">
<text x="29.4" y="2.8">5</text>
<text x="88.2" y="2.8">4</text>
<text x="147" y="2.8">3</text>
<text x="205.7" y="2.8">2</text>
<text x="264.5" y="2.8">1</text>
<text x="0" y="28.7">D</text>
<text x="294" y="28.7">D</text>
<text x="0" y="80.7">C</text>
<text x="294" y="80.7">C</text>
<text x="0" y="132.7">B</text>
<text x="294" y="132.7">B</text>
<text x="0" y="184.6">A</text>
<text x="294" y="184.6">A</text>
<text x="29.4" y="210.7">5</text>
<text x="88.2" y="210.7">4</text>
<text x="147" y="210.7">3</text>
<text x="205.7" y="210.7">2</text>
<text x="264.5" y="210.7">1</text>
</g>
<g font-size="2.8">
<text x="179.6" y="126.7">High Frequency Clock</text>
<text x="240.1" y="126.7">Low Frequency Clock</text>
<text x="182.3" y="176.6">STK</text>
<text x="219.3" y="195.4">EFM32 Power &amp; USB</text>
<text x="219.3" y="202.3">BRD2010A</text>
</g>
<g font-size="2.3">
<text x="217.7" y="180.4">Schematic Title</text>
<text x="217.8" y="191.1">Page Title</text>
<text x="281.5" y="202.1">B00</text>
</g>
<g font-size="2.1">
<text x="184.2" y="198.1">ANB</text>
<text x="201.8" y="198.2">JNO</text>
<text x="217" y="199.1">Document number</text>
</g>
<g font-size="1.9">
<text x="183.2" y="202.5">A3</text>
<text x="188.5" y="202.7">&lt;Cage Code&gt;</text>
</g>
<g font-size="1.6" fill="#000080">
<text x="136.9" y="15.7">TP400</text>
<text x="172" y="34.2">U1D</text>
<text x="49.8" y="40.6">R401</text>
<text x="65.8" y="38.8">SW400</text>
<text x="172" y="36.3">EFM32ZG222F32</text>
<text x="49.8" y="42.3">100R</text>
<text x="85.4" y="47.7">C403</text>
<text x="206.3" y="42.3">C400</text>
<text x="206.3" y="45.9">1U</text>
<text x="85.4" y="51.2">100N</text>
<text x="124.5" y="51.2">L400</text>
<text x="124.5" y="53">CBF102WB</text>
<text x="156.5" y="49.4">TP401</text>
<text x="135.2" y="54.8">R403</text>
<text x="135.2" y="60.1">1R</text>
<text x="144.1" y="61.9">C404</text>
<text x="144.1" y="65.4">10U</text>
<text x="151.2" y="61.9">C405</text>
<text x="151.2" y="65.4">10N</text>
<text x="158.3" y="61.9">C406</text>
<text x="158.3" y="65.4">10N</text>
<text x="200.4" y="60.1">C408</text>
<text x="205.7" y="60.1">C409</text>
<text x="211.1" y="60.1">C410</text>
<text x="216.4" y="60.1">C411</text>
<text x="225.3" y="60.1">C415</text>
<text x="204.7" y="67.2">100N</text>
<text x="210" y="67.2">100N</text>
<text x="215.3" y="67.2">100N</text>
<text x="220.7" y="67.2">100N</text>
<text x="231.2" y="67.2">10U</text>
<text x="62.3" y="143.7">TP709</text>
<text x="195.6" y="142.8">X400</text>
<text x="256.1" y="142.8">X401</text>
<text x="56.9" y="153.6">SW700</text>
<text x="90.7" y="150.1">R704</text>
<text x="90.7" y="153.6">0R</text>
<text x="123.8" y="151.3">TPJ703</text>
<text x="185" y="150.8">C417</text>
<text x="185" y="154.3">7P5</text>
<text x="194.7" y="150.1">24 MHz</text>
<text x="206.3" y="150.8">C418</text>
<text x="206.3" y="154.3">7P5</text>
<text x="245.4" y="150.8">C421</text>
<text x="245.4" y="154.3">18P</text>
<text x="254.5" y="150.1">32.768kHz</text>
<text x="266.7" y="150.8">C422</text>
<text x="266.7" y="154.3">18P</text>
<text x="90.7" y="156.1">P701</text>
<text x="117.4" y="161.5">Q703</text>
<text x="131.6" y="161.5">C706</text>
<text x="51.6" y="164">DPDT_SW_SMD</text>
<text x="76.5" y="165">TP704</text>
<text x="101.4" y="165">R750</text>
<text x="101.4" y="166.8">100R</text>
<text x="117.4" y="163.2">NTS210</text>
<text x="131.6" y="165">100N</text>
<text x="74" y="170.3">P700</text>
<text x="74" y="172.5">COIN_CELL</text>
<text x="117.4" y="170.3">R792</text>
<text x="117.4" y="172.1">1K</text>
</g>
<g font-size="1.6" fill="#f00">
<text x="34.2" y="23.7">MCUDBG_#RESET</text>
<text x="108.8" y="22.6">EFM_#RESET</text>
<text x="142.6" y="56.6">AVDDU1</text>
<text x="210.2" y="54.8">VDDU1</text>
<text x="274.2" y="130.3">LFXTAL_N</text>
<text x="213.4" y="135.5">HFXTAL_P</text>
<text x="213.7" y="132.1">HFXTAL_N</text>
<text x="273.9" y="133.7">LFXTAL_P</text>
<text x="11" y="149.9">AEM_VMCU_OUT</text>
<text x="8.2" y="183.7">AEM_H_TDO_SWO</text>
</g>
<g font-size="1.6">
<text x="167.7" y="40.5">16</text>
<text x="193.3" y="40.5">29</text>
<text x="63.7" y="42.3">1</text>
<text x="63.7" y="45.8">3</text>
<text x="75.9" y="42.3">2</text>
<text x="75.9" y="45.8">4</text>
<text x="193.3" y="47.6">28</text>
<text x="42.5" y="51.4">GND</text>
<text x="115.9" y="49.4">VMCU</text>
<text x="167.7" y="53">23</text>
<text x="193.3" y="51.2">4</text>
<text x="193.3" y="53">22</text>
<text x="202.7" y="51.4">GND</text>
<text x="228" y="49.4">VMCU</text>
<text x="81.7" y="56.7">GND</text>
<text x="122.4" y="56.5">1</text>
<text x="131.1" y="56.5">2</text>
<text x="167.7" y="54.7">19</text>
<text x="193.3" y="54.7">43</text>
<text x="193.3" y="61.8">5</text>
<text x="193.3" y="63.6">18</text>
<text x="193.3" y="65.4">44</text>
<text x="147.6" y="79.8">GND</text>
<text x="197.4" y="78.1">GND</text>
<text x="227.6" y="78.1">GND</text>
<text x="193.5" y="145.4">1</text>
<text x="200.4" y="145.4">3</text>
<text x="254" y="145.4">2</text>
<text x="260.9" y="145.4">1</text>
<text x="131.9" y="150.8">VMCU</text>
<text x="54.8" y="156.1">1</text>
<text x="54.8" y="157.9">2</text>
<text x="54.8" y="159.6">3</text>
<text x="65.3" y="156.1">4</text>
<text x="65.3" y="157.9">5</text>
<text x="65.3" y="159.6">6</text>
<text x="88.6" y="157.9">1</text>
<text x="88.6" y="159.6">3</text>
<text x="97.3" y="157.9">2</text>
<text x="97.3" y="159.6">4</text>
<text x="109.9" y="157.9">3</text>
<text x="116.8" y="157.9">2</text>
<text x="188.5" y="159.9">GND</text>
<text x="202.7" y="159.9">GND</text>
<text x="249" y="159.9">GND</text>
<text x="263.2" y="159.9">GND</text>
<text x="48" y="166.6">Layout note:</text>
<text x="70.8" y="167.7" transform="rotate(-90 70.8 167.7)">1</text>
<text x="92.5" y="163.2">NM</text>
<text x="115.2" y="163.9" transform="rotate(-90 115.2 163.9)">1</text>
<text x="48" y="168.1">Rotate such that</text>
<text x="48" y="169.7">the battery is used</text>
<text x="48" y="171.3">when switch is in</text>
<text x="48" y="172.8">the left position</text>
<text x="85.2" y="168.7">GND</text>
<text x="70.8" y="176.4" transform="rotate(-90 70.8 176.4)">2</text>
<text x="113.7" y="179.4">GND</text>
<text x="127.9" y="174.1">GND</text>
<text x="69.2" y="181.2">GND</text>
<text x="182.5" y="195.2">Designed:</text>
<text x="200.2" y="195.2">Approved:</text>
<text x="182.3" y="200.4">Size</text>
<text x="187.6" y="200.4">BOM Doc No:</text>
<text x="281.1" y="198.8">Revision</text>
<text x="182.5" y="205.2">Design Created Date:</text>
<text x="183.7" y="207.3">Wednesday, December 03, 2008</text>
<text x="217" y="205">Sheet Created Date</text>
<text x="218.4" y="207">Thursday, April 11, 2013</text>
<text x="248.2" y="205">Sheet Modified Date</text>
<text x="249.5" y="207.1">Monday, July 15, 2013</text>
<text x="281.1" y="204.9">Sheet</text>
<text x="282.4" y="206.8">5</text>
<text x="286" y="206.8">of</text>
<text x="288.8" y="206.8">10</text>
</g>
<g font-size="1.6" fill="#004080">
<text x="171.6" y="41.6">RESET</text>
<text x="182.4" y="41.6">DECOUPLE</text>
<text x="182.3" y="48.7">VDD_DREG</text>
<text x="184.3" y="52.3">IOVDD_0</text>
<text x="171.6" y="54.1">AVDD_0</text>
<text x="171.6" y="55.8">AVDD_1</text>
<text x="184.3" y="54.1">IOVDD_3</text>
<text x="184.3" y="55.8">IOVDD_5</text>
<text x="188" y="62.9">VSS</text>
<text x="188" y="64.7">VSS</text>
<text x="188" y="66.5">VSS</text>
</g>
<text font-size="1.6" fill="#00f" x="71.4" y="169.2" transform="rotate(90 71.4 169.2)">+</text>
</svg>
